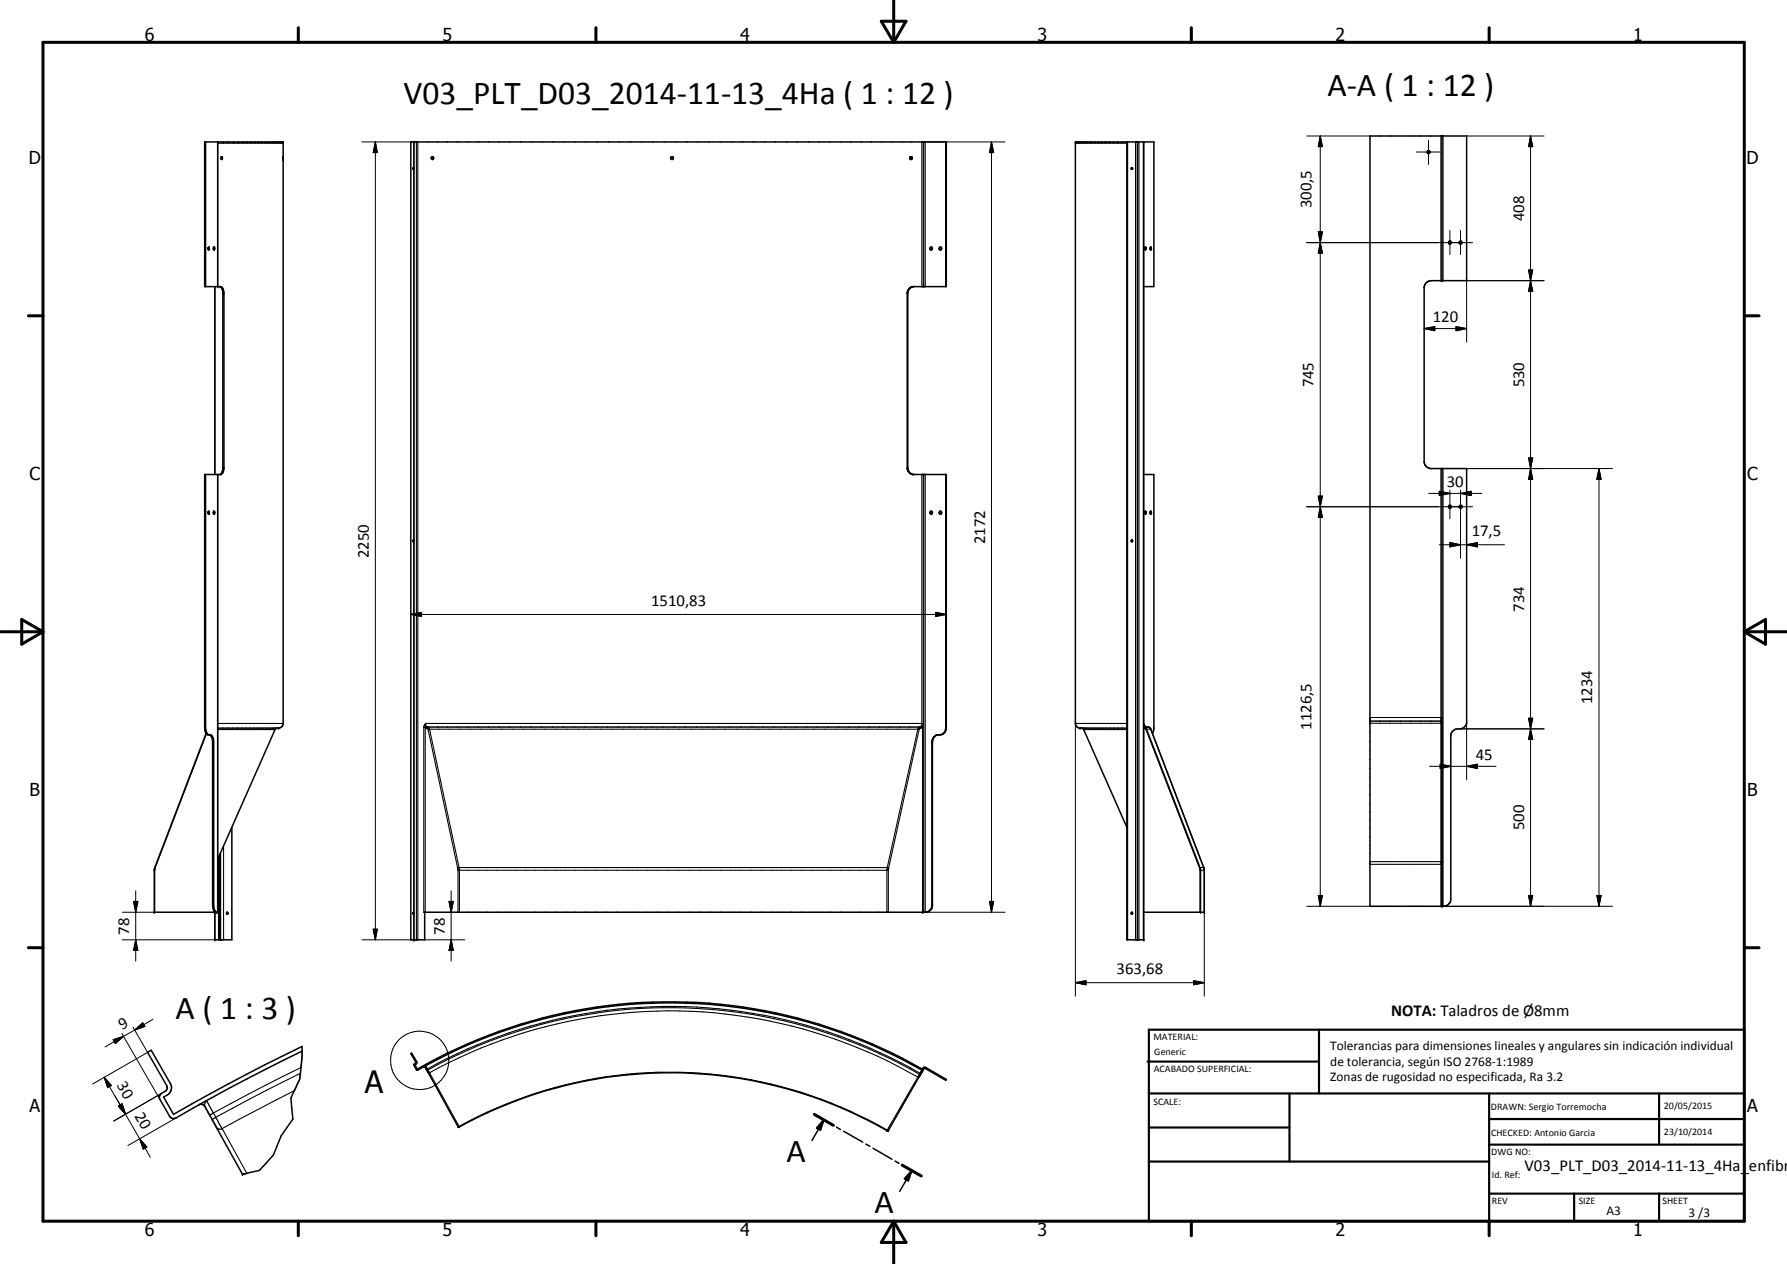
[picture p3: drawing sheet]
<svg xmlns="http://www.w3.org/2000/svg" width="420mm" height="297mm" viewBox="0 0 420 297" stroke-linecap="round" stroke-linejoin="round" font-family="sans-serif">
<g fill="none" stroke="#000" stroke-width=".35">
<path d="M48.3 33.4v34M51.2 33.4v34M51.2 33.6h15.4M52 36.9l.1-.1a.34 .34 0 0 1 .2 .3 .34 .34 0 0 1-.2 .4zM52 36.9v.5M97.1 39.5v.3h.2M97.2 39.4l-.1 .1M97.2 39.4l.1 .1M97.3 33.4v187.5M101.5 36.8l.4 .2-.1 .5h-.3l-.1-.2zM101.6 36.8l.2 .2-.2 .5M214.1 36.8l.3 .2-.1 .5-.3-.1-.1-.3z"/>
<path d="M214.3 36.8l-.3 .2 .3 .5M222.4 33.4v34M252.8 33.6h12.2M265 33.4v187.5h3.9v-187.5M265.1 33.4v187.5M266 39.5l.2-.1v.4l-.2-.1zM266.1 39.4v.4M322.1 32h22.7v34h-8.4a1.66 1.66 0 0 0-1.6 1.5l.1 41.3a1.71 1.71 0 0 0 1.3 1.3h8.6v59.8a1.92 1.92 0 0 1-2.3 1.4l-1 .6-.4 1.1v38.3a1.73 1.73 0 0 1-1.7 1.7h-17.3zM339 32v34M49 58.2l.2-.1v.1l-.1 .5M49 58.2v.5M49 58.7h.1"/>
<path d="M49.1 58.7h.1M50.2 58.2h.1M50.2 58.2v.5M50.3 58.1l.2 .2-.1 .4a.32 .32 0 0 1-.3-.3 .32 .32 0 0 1 .2-.3zM219 58.1l-.2 .2 .2 .4M221 58.1h.3a.32 .32 0 0 1 .1 .4 .32 .32 0 0 1-.4 .2 .32 .32 0 0 1-.2-.4zM221.2 58.1l-.3 .2 .3 .4M269.2 58.2l.2-.1 .1 .2-.1 .4h-.2M269.2 58.2v.5M270.5 58.2l.2-.1v.1l-.1 .5M270.5 58.2v.5M270.5 58.7h.1"/>
<path d="M340.8 56.7h.3a.33 .33 0 0 1 .1 .4 .33 .33 0 0 1-.4 .2 .33 .33 0 0 1-.2-.4zM50.5 67.4v44.1M51.7 67.4l.4 .3 .3 .8v41.9l-.3 .7-.3 .4M214.7 67.4a1.7 1.7 0 0 0-1.3 1.3v41.5l.7 1.1M268.9 67.4h2.4v-34h-18.5v136.6l.3 .7 .8 .4h11.1M48.3 111.5v59.8a1.48 1.48 0 0 0 1.3 1.6l.4 1.2v38.6l.1 .8 .3 .6M51.2 111.5v102.9M214.1 111.3l.4 .2h8v59.5a1.57 1.57 0 0 1-1.6 1.7M214.1 111.3l-.4-.3-.4-.8v-41.5a1.7 1.7 0 0 1 1.3-1.3h7.9v-34h-125.9v187.5h3.3v-6.5M214.1 111.3l.5 .2M222.4 111.5l-.1 59.8a1.4 1.4 0 0 1-.9 1.3M268.9 111.5h2.4v59.8l-.3 1"/>
<path d="M339 110.1v102.9M49 120.2v.5M49 120.7l.1 .1M49.1 120.1h.1M49.1 120.1l-.1 .1M49.1 120.8h.1M49.1 120.1l.1 .2-.1 .5M50.2 120.2v.5M50.3 120.1a.3 .3 0 0 1 .2 .4 .3 .3 0 0 1-.3 .2zM97.3 127h-.2v.3h.2M219 120.8a.31 .31 0 0 0 .3-.3 .31 .31 0 0 0-.3-.3 .31 .31 0 0 0-.4 .3l.4 .3M219 120.1l-.2 .3 .1 .4"/>
<path d="M221.2 120.1l-.3 .3 .3 .4M266 127l.2-.1v.4l-.2-.1zM266.1 126.9v.4M269.2 120.2l.1-.1a.3 .3 0 0 1 .2 .4 .3 .3 0 0 1-.3 .2M269.2 120.2v.5M270.5 120.2v.5M270.5 120.7v.1M270.5 120.1h.1M270.5 120.1v.1M270.5 120.8h.1M270.6 120.1l.1 .2-.1 .5M48.5 172.3l-12.1 31.6-.1 .5v10h15.3"/>
<path d="M51.2 171.1h14.3l.7-.2 .4-.9v-136.6h-18.5v34h3.8l.5 .3 .3 1.3-.1 41a1.59 1.59 0 0 1-.6 1.5h-3.9v59.5a1.26 1.26 0 0 0 1.3 1.7 1.49 1.49 0 0 1 .8 1.7v38.6l.3 1 .5 .4M65.1 171.1l-.4 .3-13.5 30.4M100.5 170.9h116.4v43.5M220.2 172.8l-.6 .5-.4 1.1v38.6l-.5 1-.4 .2-.6 .2M220.4 172.7a1.63 1.63 0 0 0-1.3 1.7v38.6l-.5 1-.7 .3M220.5 172.7h.6M220.7 172.7h-.4M254.4 171.1l.4 .3 10.2 23M268.9 170.9h1.1l.5 .3 12.7 33.2v10h-14.3M268.9 170.2l.2 .4 .4 .3M269.1 170.9l.5 .5 12.6 32.6 .1 10.4M322.1 169.5h16.9"/>
<path d="M54.5 194.4v26.5h-4v-6.5M50.4 214.1v.3M50.4 214.1l.4 .3M51.4 214.4v6.5M51.6 201v19.9M51.8 200.7v20.2M53.3 214.4l.3 .1-.1 .3-.3-.2zM53.4 214.4l.1 .1-.1 .3M97.1 214.8h.1M97.3 214.4l-.2 .1v.3M97.3 214.8h-.1M99.6 214.4h118.2"/>
<path d="M266.1 214.4l.2 .1-.1 .3-.2-.1zM266.1 214.4v.4M71 247a489.3 489.3 0 0 0-29.9 15.8h-.7l-.5-.4-2.3-4.1-.1-.4 .1-.6 1.4-1 .3-.4v-.6l-4.6-8 .8-.5 4.5 7.8a2.19 2.19 0 0 1-1.5 3.2l2.3 4.1 17.1-9.4 13.1-6.6-.2 4.7a10.4 10.4 0 0 1-1.2 4.8l-1.2 2.7 .5 4.9-2.8 3.9-1.8 4.5-3.3 3.6-4 1-7.9-14.2a3.9 3.9 0 0 0-1.7-2.3l-.6 .1M96.6 247.6l.2-.1 1.1 1.9v.5l-.4 .3 .6 1a119.5 119.5 0 0 1 118.8 0 .53 .53 0 0 1 .8-.3l4.8 2.8-.1 .2-4.9-2.9-.6 .5a119.3 119.3 0 0 0-118.8 0l-.8-1.1 .4-.8zM99.6 250.7l.4 .1 .6 1.2M100.6 252h.1M100.7 252l6.9 12.7M216.9 251.7l-.2 .2M216.9 251.7l-.6 .5M216.9 251.7l-8.2 14a102.9 102.9 0 0 0-100.8-.9l-.3-.1M216.9 251.6v.1M217.1 251.4l-.2 .2"/>
<path d="M217.1 251.4h.1M57.3 275.9h.1M107.6 264.7h.1M191.5 261.9l4.4 2.6M193.7 263.1l-.8 2.5-.9-.5zM193.7 263.1l-2.8 4.9M196.7 264.9l.9 .5M198.4 265.9l4.4 2.5M203.6 268.9l.9 .5M205.3 269.8l4.4 2.6M210.5 272.8l.9 .6M212.1 273.8l4.5 2.6"/>
<path d="M214.4 275.1l-.8 2.4-.9-.5zM214.4 275.1l-2.9 4.9"/>
<circle cx="158" cy="37.2" r=".33"/>
<circle cx="335.9" cy="35.7" r=".35"/>
<circle cx="218.9" cy="58.4" r=".32"/>
<circle cx="343.4" cy="57" r=".34"/>
<circle cx="340.9" cy="119.1" r=".33"/>
<circle cx="343.4" cy="119.1" r=".34"/>
<circle cx="221.1" cy="120.5" r=".31"/>
</g>
<g fill="none" stroke="#000" stroke-width=".25">
<path d="M51.1 33.4v34M97.3 33.4v187.5M97.9 33.4v187.5M98.2 33.4v187.5M216.7 33.4v34M217.1 33.4v34M217.2 33.4v34M217.5 33.4v34M267 33.4v187.5M267.4 33.4v187.5M267.5 33.4v187.5M267.8 33.4v187.5"/>
<path d="M268.8 33.4v187.5M338.8 32v34M339.3 32v34M50.5 67.4v44.1M52.4 69h.3M213.3 69h.1M51.1 111.5v102.9M52.4 109.9h.3M213.3 109.9h.1M216.7 111.5v58.7l-.3 .7M217.1 111.5v58.8l-.3 .6-.3 .2M217.2 111.5v102.9"/>
<path d="M217.5 111.5v102.9M338.8 110.1v102.9M339.3 110.1v102.9M48.1 171h.2M48.5 172.5l-12 31.5M50 174.4h.2M51.2 170h15.4M51.2 171.4h13.5M99.6 170.9h.4M100 170.9l.5 .2 .2 .3M100 170.9v43.5M100.1 170l-.5 .7v43.7"/>
<path d="M100.1 170h117M100.1 170v.6l.3 .3M100.1 170l-.1 .9M100.2 171.1l.2-.2h.3l.3 .5 7 32.6v10.4M100.5 170.9l-.1 .2M100.7 171.4h115.4M100.7 171.4l6.9 32.6M216.1 170.9l-.3 .3-7.2 32.8-.1 10.4M216.1 170.9l.3 .2M216.1 171.4l-7.2 32.6M216.1 170.9h.1M216.3 170.9h.1"/>
<path d="M216.4 170.9l.1 .2M216.5 171.1h-.2l-.2 .3M216.9 170.9v43.5M219.1 174.4h.1M222.4 171h.1M252.8 170h12.2M254.8 171.4h.1M254.8 171.4h10.2M268.9 170.3l.3 .4 .5 .2M268.9 171.1l.5 .3M268.9 170.9l.1 .2M269.4 171.4l12.6 32.6"/>
<path d="M269.6 171.4h.1M269.6 171.4h1M269.6 171.4h-.2M269.9 170.9l.4 .1 .2 .4M270.5 171.4l12.6 32.6v10.4M322.1 170l16.9 .1M322.1 168.6h16.9M338.8 169.5h.1M338.8 169.5l.2 .2M339 169.7h.1M339 169.5v43.5M52.6 198.8v22.1"/>
<path d="M36.3 204.5h.1M36.4 203.9h.1M36.4 203.9l.1 .1M36.5 204l-.1 10.4M50 212.7h.2M50.3 214v.4M50.5 214.4v6.5M50.8 214.4h.1M51.3 201.6v12.8M51.9 200.4v20.5M107.6 204h101.3M107.6 204l.1 10.4"/>
<path d="M107.7 204.5h101.2M208.9 204v10.4M219.1 212.7h.1M282 204l.1 .3v10.1M282.1 203.9h.1M282.1 203.9h.9M282.1 204.5h1.1M282.1 203.9l-.1 .1M282.3 204.5h.1M283.2 204.5h.1M322.1 202.5l16.9 .1M322.1 203.1h16.9"/>
<path d="M48.5 258.7h.1M48.5 258.7l1.7 2.8M48.5 258.7a1.44 1.44 0 0 0-.3 1.3M69.2 256.3l-17 8.9M70.6 252.2l-8 4-11.9 6.4M70.8 250.9l-8.3 4.1-12.3 6.5M100.1 250.5l.9 1.6M100.1 250.4v.1M100.1 250.4l-.1 .4M100.3 251.2l-.1 .1M100.3 251.2h.1M100.4 251.2a118 118 0 0 1 116.1 1.1"/>
<path d="M100.4 251.6a117.5 117.5 0 0 1 115.8 .9M100.7 252l.3 .1M101 252.1l6.9 12.6M101 252.1a116.9 116.9 0 0 1 114.8 1M215.8 253.1l-7.2 12.5M216.1 253l-.3 .1M216.2 252.5l-.4 .6M216.2 252.5l.2 .1M216.7 251.5l-.5 1M49.3 262h.1M49.9 263.1h.1M50.2 261.5l.5 1.1"/>
<path d="M50.2 261.5l-.9 .5M50.7 262.6l1.5 2.6M50.7 262.6l-.8 .5M50.9 264.9l.4 .4 .5 .1 .4-.2M52.2 265.2l5.8 10.5M107.6 264.6l.3 .1M107.9 264.7l.1 .1M107.9 264.7a102.7 102.7 0 0 1 100.7 .9M108 264.8h.1M208.5 265.7h.1M208.6 265.6v.1M208.9 265.5l-.3 .1"/>
</g>
<g fill="#000">
<circle cx="51.2" cy="33.4" r=".18"/>
<circle cx="66.6" cy="37.5" r=".18"/>
<circle cx="66.6" cy="36.8" r=".18"/>
<circle cx="97.3" cy="33.4" r=".18"/>
<circle cx="268.9" cy="33.4" r=".18"/>
<circle cx="339" cy="32" r=".18"/>
<circle cx="51.2" cy="67.4" r=".18"/>
<circle cx="339" cy="66" r=".18"/>
<circle cx="51.2" cy="111.5" r=".18"/>
<circle cx="339" cy="110.1" r=".18"/>
<circle cx="65.5" cy="171.1" r=".18"/>
<circle cx="216.9" cy="170.9" r=".18"/>
<circle cx="253.9" cy="171.1" r=".18"/>
<circle cx="322.1" cy="169.5" r=".18"/>
<circle cx="338.8" cy="169.5" r=".18"/>
<circle cx="339" cy="169.5" r=".18"/>
<circle cx="36.3" cy="214.4" r=".18"/>
<circle cx="50.8" cy="214.4" r=".18"/>
<circle cx="51.2" cy="214.4" r=".18"/>
<circle cx="216.9" cy="214.4" r=".18"/>
<circle cx="282.3" cy="214.4" r=".18"/>
<circle cx="283.2" cy="214.4" r=".18"/>
<circle cx="339" cy="213" r=".18"/>
<circle cx="50.5" cy="220.9" r=".18"/>
<circle cx="97.3" cy="220.9" r=".18"/>
<circle cx="268.9" cy="220.9" r=".18"/>
<circle cx="71" cy="247" r=".18"/>
<circle cx="57" cy="276" r=".18"/>
<circle cx="107.7" cy="264.7" r=".18"/>
<circle cx="208.9" cy="265.6" r=".18"/>
</g>
<g fill="none" stroke="#000" stroke-width=".71">
<path d="M10.1 9.9h400v277.1h-400zM70.1 6.5v3.4M140.1 6.5v3.4M207.2 5h5.8l-2.9 4.9zM210.1 0v9.9M280.1 6.5v3.4M350.1 6.5v3.4M6.7 74.2h3.4M410.1 74.2h3.5M.1 148.5h10M5.1 145.6l5 2.9-5 2.9zM410.1 148.5h10"/>
<path d="M410.1 148.5l5-2.9v5.8zM6.7 222.7h3.4M410.1 222.7h3.5M191.5 261.9l4.4 2.6M212.1 273.8l4.5 2.6M70.1 287v3.4M140.1 287v3.4M210.1 287v10M210.1 287l2.9 5h-5.8zM280.1 287v3.4M350.1 287v3.4"/>
</g>
<g fill="none" stroke="#000" stroke-width=".51">
<path d="M269.8 249.5h40.3M270.1 242h140v45h-140zM270.1 257h140M303.2 257v16M310.1 242v15M350.1 257v30M390.1 257v12M270.1 265h33.1M270.1 273h80M350.1 269h60M350.1 263h60M350.1 280.5h60"/>
<path d="M370.1 280.5v6.5M390.1 280.5v6.5"/>
</g>
<g fill="#000">
<path d="M88.3 33.4l.4 2.5h-1zM233.1 33.4l.5 2.5h-.9zM310.4 32l.5 2.5h-.9zM359.9 32l.5 2.5h-1zM310 54.5h.9l-.5 2.5zM310.4 57l.5 2.5h-.9zM334.8 77.2l2.5-.4v.9zM342.3 76.8l2.5 .4-2.5 .5zM359.4 63.5h1l-.5 2.5zM359.9 66l.5 2.5h-1zM310 116.6h.9l-.5 2.5zM338.4 115.4l2.5 .6-2.5 .5z"/>
<path d="M343.4 116l2.5-.6v1.1zM359.4 107.6h1l-.5 2.5zM359.9 110.1l.5 2.5h-1zM376 110.1l.5 2.5h-1.1zM310.4 119.1l.5 2.5h-.9zM340.9 127.5l2.5 .5-2.5 .5zM344.8 128l2.6-.5v1zM96.6 144.4l2.5-.5v1zM220 143.9l2.5 .5-2.5 .5zM344.8 180.1l2.6-.5v1zM359.4 168.8h1l-.5 2.5zM359.9 171.3l.5 2.5h-1z"/>
<path d="M338.6 179.6l2.5 .5-2.5 .5zM31.4 211.8h1l-.5 2.6zM87.7 218.4h1l-.4 2.5zM105.6 211.8h1l-.5 2.6zM232.7 211.8h.9l-.5 2.6zM310 210.4h.9l-.5 2.6zM359.4 210.4h1l-.5 2.6zM375.4 210.4h1.1l-.5 2.6zM31.9 220.9l.5 2.5h-1zM106.1 220.9l.5 2.5h-1zM252.8 230.9l2.5-.4v.9zM280.7 230.5l2.5 .4-2.5 .5z"/>
<path d="M24.5 253.2l1.7 1.9-.9 .5zM26.6 244.3l2.4-.8-1.9 1.7zM27.8 259.9l.9-.5 .8 2.4zM31.7 242.1l1.9-1.7 .5 .8zM32.8 267.6l1.7 1.9-.8 .5zM193.7 263.1l-.8 2.5-.9-.5zM214.4 275.1l-.8 2.4-.9-.5z"/>
</g>
<g fill="none" stroke="#000" stroke-width=".24">
<path d="M85.1 33.4h13.1M88.3 33.4l.4 2.5h-1zM88.3 33.4v187.5M216.7 33.4h19.6M233.1 33.4l.5 2.5h-.9zM233.1 33.4v181M307.2 32h14.9M310.4 32l.5 2.5h-.9zM310.4 32v181M333 35.7h5.7M335.9 32.9v5.7M344.8 32h18.2"/>
<path d="M359.9 32l.5 2.5h-1zM359.9 32v181M307.2 57h39M310 54.5h.9l-.5 2.5zM310.4 57l.5 2.5h-.9zM340.9 54.1v5.7M343.4 54.1v5.7M334.8 77.2l2.5-.4v.9zM334.8 77.2h10M342.3 76.8l2.5 .4-2.5 .5zM359.4 63.5h1l-.5 2.5zM359.9 66l.5 2.5h-1z"/>
<path d="M363 66h-18.2v14.4M307.2 119.1h39M310 116.6h.9l-.5 2.5zM310.4 119.1l.5 2.5h-.9zM335.9 116h12.5M338.4 115.4l2.5 .6-2.5 .5zM340.9 115.2v6.7M343.4 116l2.5-.6v1.1zM343.4 115.2v16M344.8 110.1h34.3M359.4 107.6h1l-.5 2.5zM359.9 110.1l.5 2.5h-1z"/>
<path d="M376 110.1l.5 2.5h-1.1zM376 110.1v102.9M338.4 128h15.3M340.9 127.5l2.5 .5-2.5 .5zM344.8 128l2.6-.5v1zM96.6 144.4l2.5-.5v1zM96.6 144.4h125.9M220 143.9l2.5 .5-2.5 .5zM252.8 170v64.1M338.6 179.6l2.5 .5-2.5 .5zM343.2 171.3h19.8M344.8 169.6v13.7"/>
<path d="M359.4 168.8h1l-.5 2.5zM359.9 171.3l.5 2.5h-1zM336.1 180.1h15.6M344.8 180.1l2.6-.5v1zM28.7 214.4h7.7M31.4 211.8h1l-.5 2.6zM31.9 209.3v16.5M87.7 218.4h1l-.4 2.5zM105.6 211.8h1l-.5 2.6zM106.1 209.3v16.5M216.9 214.4h19.4M232.7 211.8h.9l-.5 2.6z"/>
<path d="M283.2 214.4v19.7M307.2 213h14.9M310 210.4h.9l-.5 2.6zM338.8 213h40.3M359.4 210.4h1l-.5 2.6zM375.4 210.4h1.1l-.5 2.6zM28.7 220.9h21.8M31.9 220.9l.5 2.5h-1zM36 239.5l-4.3 2.6M85.1 220.9h13.1M99.9 220.9h9.4M106.1 220.9l.5 2.5h-1z"/>
<path d="M252.8 230.9l2.5-.4v.9zM252.8 230.9h30.4M280.7 230.5l2.5 .4-2.5 .5zM24.5 253.2l1.7 1.9-.9 .5zM24.5 253.2l5 8.6M26.6 244.3l2.4-.8-1.9 1.7zM27.8 259.9l.9-.5 .8 2.4zM28.6 242.9l9 15.4M29 243.5l-4.3 2.5M31.3 241.4l3.4 5.9-13 7.5M31.7 242.1l1.9-1.7 .5 .8zM31.7 242.1l-2.7 1.4"/>
<path d="M38 257l-11.3 6.4M29.5 261.8l3.3 5.8M32.8 267.6l1.7 1.9-.8 .5zM32.8 267.6l2.5 4.3M41.3 262.8l-11.2 6.4"/>
<circle cx="98.7" cy="249.2" r="6.9"/>
</g>
<g font-size="7.9">
<text x="312.1" y="22.5">A-A ( 1 : 12 )</text>
<text x="94.9" y="24.4">V03_PLT_D03_2014-11-13_4Ha ( 1 : 12 )</text>
<text x="41.3" y="239.5">A ( 1 : 3 )</text>
<text x="184.9" y="273">A</text>
<text x="205.6" y="284.9">A</text>
</g>
<text font-size="7.2" x="85.8" y="256.8">A</text>
<g font-size="4.2">
<text x="34" y="9.6">6</text>
<text x="104" y="9.6">5</text>
<text x="174" y="9.6">4</text>
<text x="244" y="9.6">3</text>
<text x="314" y="9.6">2</text>
<text x="384" y="9.6">1</text>
<text x="6.8" y="38.7">D</text>
<text x="410.6" y="38.7">D</text>
<text x="7" y="112.9">C</text>
<text x="410.8" y="112.9">C</text>
<text x="7" y="187.1">B</text>
<text x="410.8" y="187.1">B</text>
<text x="7" y="261.4">A</text>
<text x="410.8" y="261.4">A</text>
<text x="34" y="290.4">6</text>
<text x="104" y="290.4">5</text>
<text x="174" y="290.4">4</text>
<text x="244" y="290.4">3</text>
<text x="314" y="290.4">2</text>
<text x="384" y="290.4">1</text>
</g>
<g font-size="3.9">
<text x="308.3" y="49" transform="rotate(-90 308.3 49)">300,5</text>
<text x="358.3" y="52" transform="rotate(-90 358.3 52)">408</text>
<text x="336.9" y="75.7">120</text>
<text x="308.9" y="91.1" transform="rotate(-90 308.9 91.1)">745</text>
<text x="358.3" y="91.1" transform="rotate(-90 358.3 91.1)">530</text>
<text x="340.2" y="114.4">30</text>
<text x="346" y="126">17,5</text>
<text x="86.7" y="131.1" transform="rotate(-90 86.7 131.1)">2250</text>
<text x="231.6" y="127.9" transform="rotate(-90 231.6 127.9)">2172</text>
<text x="153.1" y="142.3">1510,83</text>
<text x="358.3" y="143.8" transform="rotate(-90 358.3 143.8)">734</text>
<text x="374.4" y="165.5" transform="rotate(-90 374.4 165.5)">1234</text>
<text x="308.3" y="171.5" transform="rotate(-90 308.3 171.5)">1126,5</text>
<text x="347" y="178.6">45</text>
<text x="358.3" y="195.1" transform="rotate(-90 358.3 195.1)">500</text>
<text x="30.3" y="219.6" transform="rotate(-90 30.3 219.6)">78</text>
<text x="104.6" y="219.6" transform="rotate(-90 104.6 219.6)">78</text>
<text x="262.5" y="228.9">363,68</text>
<text x="327.1" y="238.7">NOTA: Taladros de Ø8mm</text>
<text x="28.7" y="241.9" transform="rotate(-30 28.7 241.9)">9</text>
<text x="27.4" y="255" transform="rotate(60 27.4 255)">30</text>
<text x="31.6" y="262.3" transform="rotate(60 31.6 262.3)">20</text>
<text x="358.5" y="275.1">V03_PLT_D03_2014-11-13_4Ha_enfibr</text>
</g>
<g font-size="3.1">
<text x="312.7" y="246.8">Tolerancias para dimensiones lineales y angulares sin indicación individual</text>
<text x="312.7" y="250.4">de tolerancia, según ISO 2768-1:1989</text>
<text x="312.7" y="254">Zonas de rugosidad no especificada, Ra 3.2</text>
<text x="377.7" y="285.6">A3</text>
<text x="397" y="285.9">3 /3</text>
</g>
<g font-size="2.4">
<text x="271.2" y="244.4">MATERIAL:</text>
<text x="271.3" y="252">ACABADO SUPERFICIAL:</text>
<text x="271.4" y="247.9">Generic</text>
<text x="271.2" y="259.7">SCALE:</text>
<text x="350.6" y="260.8">DRAWN: Sergio Torremocha</text>
<text x="391.2" y="260.6">20/05/2015</text>
<text x="350.6" y="267">CHECKED: Antonio Garcia</text>
<text x="391.2" y="266.7">23/10/2014</text>
<text x="350.6" y="271.4">DWG NO:</text>
<text x="350.8" y="276.9">Id. Ref:</text>
<text x="350.8" y="282.8">REV</text>
<text x="371.2" y="282.9">SIZE</text>
<text x="390.9" y="282.9">SHEET</text>
</g>
</svg>
